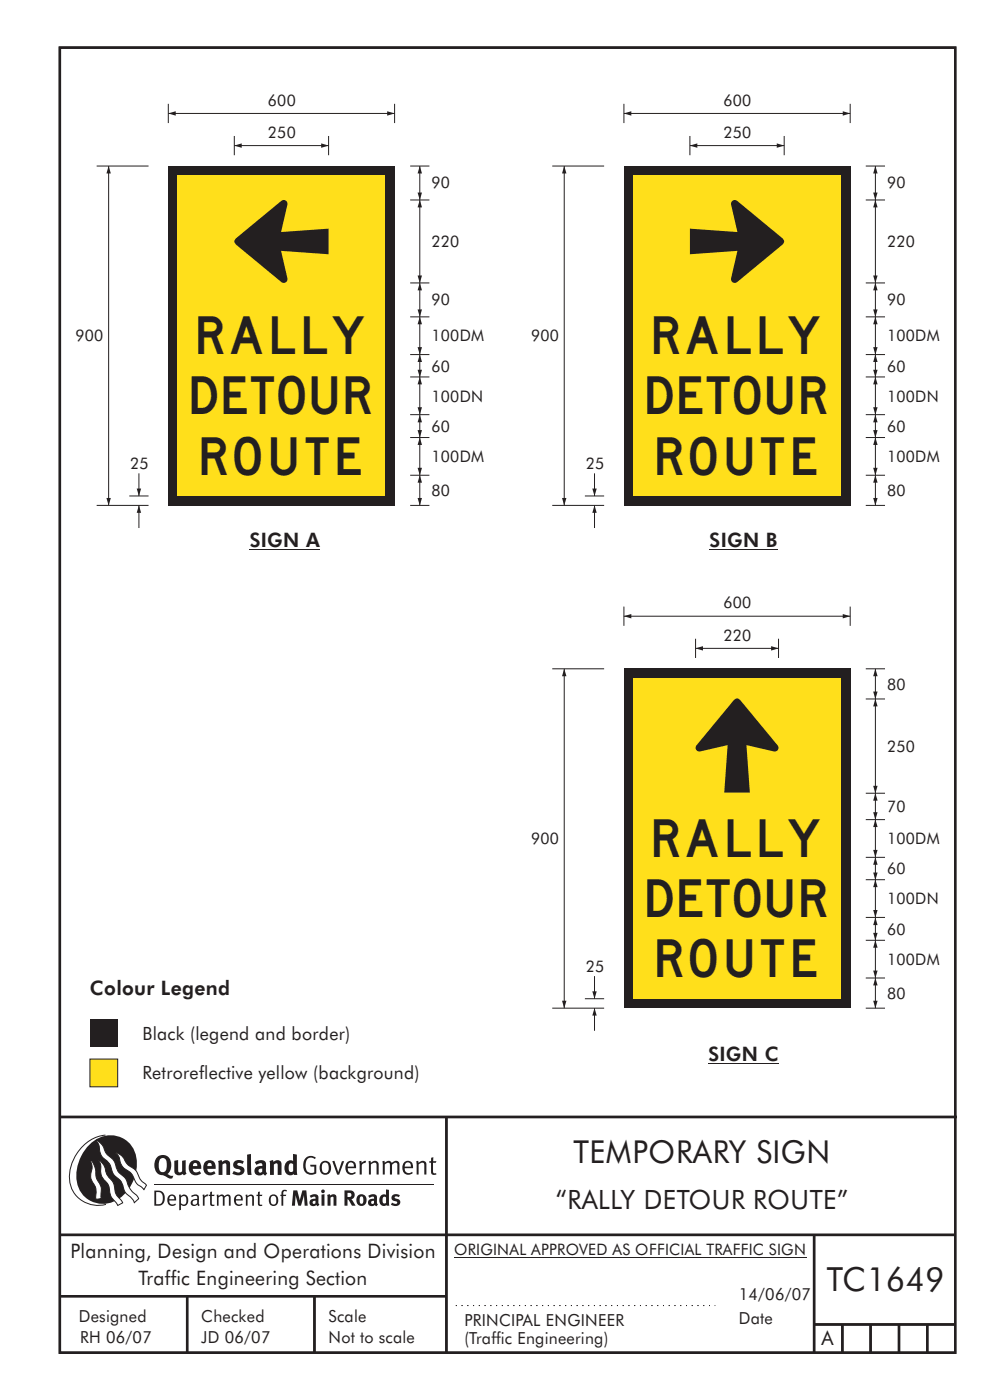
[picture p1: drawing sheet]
<svg xmlns="http://www.w3.org/2000/svg" width="210mm" height="297mm" viewBox="0 0 210 297" stroke-linecap="round" stroke-linejoin="round" font-family="sans-serif">
<g fill="none" stroke="#231f20" stroke-width=".51">
<path d="M12.7 10.1h189.9v276.9h-189.9zM12.7 237h190.3M94.7 236.9v50.1M12.7 262h190M12.7 275h82M39.7 275v12M66.7 275v12M172.7 262v25M172.7 281h30M178.7 281v6M184.7 281v6M190.7 281v6"/>
<path d="M196.7 281v6"/>
</g>
<path d="M96.7 277h55" fill="none" stroke="#231f20" stroke-width=".21" stroke-dasharray=".2 1" stroke-linecap="butt"/>
<g fill="#231f20">
<path d="M64.9 245.6a1.61 1.61 0 0 1 2.1 0l-.2 .3a1.17 1.17 0 0 0-1.4-.2 1.17 1.17 0 0 0-.6 1.3 1.42 1.42 0 0 0 1.2 1.9l.7-.2v-1.2h-.8l-.1-.4h1.3v1.8a1.82 1.82 0 0 1-2.2 0 1.82 1.82 0 0 1-.6-2.1l.2-.7z" fill-rule="evenodd"/>
<path d="M68.2 246.5a1.77 1.77 0 0 0 .4 2.7 1.39 1.39 0 0 0 1.4-.5 1.39 1.39 0 0 0 .2-1.5 1.19 1.19 0 0 0-2-.7zM68.5 246.8a.83 .83 0 0 1 1 .1 .83 .83 0 0 1 .2 .9 .75 .75 0 0 1-.6 1.1 .75 .75 0 0 1-.8-.8v-1z" fill-rule="evenodd"/>
<path d="M70.5 246.4l.4-.1 .8 2.4 .8-2.3h.5l-1.1 2.8h-.4z" fill-rule="evenodd"/>
<path d="M73.6 246.7a1.74 1.74 0 0 0 .5 2.5h.9l.5-.3-.2-.3a.89 .89 0 0 1-1.1 .2 .89 .89 0 0 1-.4-1h1.7a1.15 1.15 0 0 0-.4-1.3 1.15 1.15 0 0 0-1.5 .2zM74 246.8a.67 .67 0 0 1 .8-.1 .67 .67 0 0 1 .3 .8h-1.3z" fill-rule="evenodd"/>
<path d="M76.2 246.4l.4-.1 .1 .4 .5-.4h.5l-.2 .5a.61 .61 0 0 0-.8 .6v1.8h-.4z" fill-rule="evenodd"/>
<path d="M78.1 246.4l.5-.1 .1 .4a.89 .89 0 0 1 .9-.4 .89 .89 0 0 1 .7 .7v2.2h-.4v-2.2l-.1-.2-.3-.1-.8 .4v2.1h-.4z" fill-rule="evenodd"/>
<path d="M81.1 246.4l.4-.1 .1 .4a.83 .83 0 0 1 .8-.4 .83 .83 0 0 1 .7 .5 .86 .86 0 0 1 .9-.5 .86 .86 0 0 1 .7 .7v2.2h-.4l-.1-2.3a.5 .5 0 0 0-.8 0l-.2 .2v2.1h-.5v-2.2l-.4-.3-.7 .4v2.1h-.4z" fill-rule="evenodd"/>
<path d="M85.7 246.7a1.74 1.74 0 0 0 .5 2.5h.9l.5-.3-.2-.3a.89 .89 0 0 1-1.1 .2 .89 .89 0 0 1-.4-1h1.7a1.15 1.15 0 0 0-.5-1.3 1.15 1.15 0 0 0-1.4 .2zM86 246.8a.67 .67 0 0 1 .9-.1 .67 .67 0 0 1 .3 .8h-1.3z" fill-rule="evenodd"/>
<path d="M88.3 246.4l.4-.1 .1 .4a.89 .89 0 0 1 .9-.4 .89 .89 0 0 1 .8 .7v2.2h-.5v-2.2l-.1-.2-.3-.1-.8 .4v2.1h-.4z" fill-rule="evenodd"/>
<path d="M91.5 245.6l.4-.1v.9h.7l-.2 .3h-.5v2.1l.1 .1h.5l.1 .3a.71 .71 0 0 1-1.2-.6v-1.9h-.3v-.3h.3z" fill-rule="evenodd"/>
<path d="M37 246.3l.8-.2v2a.46 .46 0 0 0 .2 .6 .46 .46 0 0 0 .6-.2v-2.2l.8-.2v2.4l.2 .5-.6 .4-.2-.3a1.03 1.03 0 0 1-1.2 .2 1.03 1.03 0 0 1-.6-1.1z" fill-rule="evenodd"/>
<path d="M40.4 246.6a1.64 1.64 0 0 0 0 2.2 1.64 1.64 0 0 0 2.3 .1l-.4-.4a.78 .78 0 0 1-.9 .3 .78 .78 0 0 1-.5-.8h1.8a1.37 1.37 0 0 0-.6-1.7 1.37 1.37 0 0 0-1.7 .3zM41.1 246.9a.48 .48 0 0 1 .6-.1 .48 .48 0 0 1 .2 .6h-1z" fill-rule="evenodd"/>
<path d="M43.5 246.6a1.65 1.65 0 0 0-.2 1.9 1.65 1.65 0 0 0 1.9 .8l.5-.4-.3-.4a.78 .78 0 0 1-.9 .3 .78 .78 0 0 1-.5-.8h1.8a1.37 1.37 0 0 0-.6-1.7 1.37 1.37 0 0 0-1.7 .3zM44.1 246.9a.48 .48 0 0 1 .6-.1 .48 .48 0 0 1 .2 .6h-.9z" fill-rule="evenodd"/>
<path d="M46.3 246.3l.7-.2 .1 .4a.95 .95 0 0 1 1-.3 .95 .95 0 0 1 .7 .8v2.3h-.8v-2.3l-.3-.2-.5 .3v2.2h-.8z" fill-rule="evenodd"/>
<path d="M49.7 246.5a1.73 1.73 0 0 1 2-.1l-.2 .5-.6-.2a.42 .42 0 0 0-.6 .3l.2 .3a1.23 1.23 0 0 1 1.4 1 1.47 1.47 0 0 1-2.3 .9l-.3-.2 .3-.6 .7 .3a.47 .47 0 0 0 .7-.3 .87 .87 0 0 0-1-.5l-.4-.2-.1-.4z" fill-rule="evenodd"/>
<path d="M54.1 246.6l.3 .5 .3-.1a.62 .62 0 0 1 .9 0l.1 .4a1.21 1.21 0 0 0-1.4 .3 1.21 1.21 0 0 0-.1 1.3 1.19 1.19 0 0 0 1.6 .1l.5 .3 .4-.5-.3-.3v-1.4a.96 .96 0 0 0-1.3-1zM55 248l.6-.1v.7a.43 .43 0 0 1-.6 .1 .43 .43 0 0 1 0-.7z" fill-rule="evenodd"/>
<path d="M57.2 246.3l.7-.2 .1 .4a.95 .95 0 0 1 1-.3 .95 .95 0 0 1 .7 .8v2.3h-.8v-2.3l-.2-.2-.6 .3v2.2h-.8z" fill-rule="evenodd"/>
<path d="M62.2 244.8v1.5a1.29 1.29 0 0 0-1.4 .2 1.29 1.29 0 0 0-.5 1.3 1.24 1.24 0 0 0 .6 1.3 1.24 1.24 0 0 0 1.4 0l.1 .2h.7l-.1-4.3zM61.5 246.9l.4-.1 .3 .2v1.5l-.3 .1a.48 .48 0 0 1-.6-.4 1.52 1.52 0 0 1 .2-1.3z" fill-rule="evenodd"/>
<path d="M52.4 245l.8-.2 .2 4.5h-.8l-.1-.2z" fill-rule="evenodd"/>
</g>
<path d="M22.4 240.8a9 9 0 0 0-7.4 10.9 6.2 6.2 0 0 0 7.5 3.8M32.7 251.4h59.4" fill="none" stroke="#231f20" stroke-width=".21"/>
<path d="M19.1 242.7a5.7 5.7 0 0 1 6.5-1.4 5.7 5.7 0 0 1 3.4 5.7 8.6 8.6 0 0 1-6.2 8.3 5.7 5.7 0 0 1-6.5-7 9.9 9.9 0 0 1 2.8-5.6z" fill-rule="evenodd" fill="#231f20"/>
<path d="M24.5 244.5a3.1 3.1 0 0 1 2.3 2.2l.7 .7a3.2 3.2 0 0 1 2 2.4l.4 .6 1.2 1.1-.6 .9-.2-.3a3.5 3.5 0 0 1-1.9-2.1 3.8 3.8 0 0 0-2.1-2.2 3.5 3.5 0 0 1-1-2.2zM20.4 241.9a3.4 3.4 0 0 1 1.9 2.5l.7 .8a3.3 3.3 0 0 1 1.7 2.6 4.4 4.4 0 0 0 1.7 2l.3 .3a6.1 6.1 0 0 0 2.5 3.7l.2 .5-.9 .9a6.1 6.1 0 0 0-1.9-2.2l-.4-.8a3.6 3.6 0 0 0-1.9-2.8l-.6-1a3.6 3.6 0 0 0-1.9-2.8 3.7 3.7 0 0 1-.8-2.4zM21 246.1a3.4 3.4 0 0 1 1.5 2.7l.6 1a3.8 3.8 0 0 1 1.4 3.1l.3 .7 1.2 1.6-1 .6-.5-.8a3.2 3.2 0 0 1-1.3-2.8 4.3 4.3 0 0 0-1.4-2.2 4.7 4.7 0 0 1-.5-2.9zM19.2 246.1a5.1 5.1 0 0 1 1.2 3.7l.3 .7a3.1 3.1 0 0 1 .7 3l.1 .8-1.1 .2-.1-.8a3.5 3.5 0 0 0-.9-3.3 3.6 3.6 0 0 1 .1-2.5z" fill-rule="evenodd" fill="#fff" stroke="#231f20" stroke-width=".21"/>
<g fill="#231f20">
<path d="M33.4 245.5a2.51 2.51 0 0 0 .4 3.7l.8 .1a2.78 2.78 0 0 0 2 .7l.2-.6h-.6l-.7-.3a2.56 2.56 0 0 0 0-3.8 1.83 1.83 0 0 0-2.1 .2zM34 245.9a.87 .87 0 0 1 1 0 .87 .87 0 0 1 .4 .9v.4a1.17 1.17 0 0 1-.9 1.5l-.3-.1a2.38 2.38 0 0 1-.2-2.7z" fill-rule="evenodd"/>
<path d="M33.1 252.9v2.6a1.12 1.12 0 0 0 1.2-.3 1.12 1.12 0 0 0 .2-1.2l-.1-.5-.3-.4zM32.7 252.6h1.1a1.67 1.67 0 0 1 1.2 1.6 1.67 1.67 0 0 1-1.3 1.6h-1zM36.1 253.9l-.2 .5h1.1a.55 .55 0 0 0-.3-.6 .55 .55 0 0 0-.6 .1zM35.8 253.7a.95 .95 0 0 1 1.2-.1 .95 .95 0 0 1 .4 1.1h-1.5a.72 .72 0 0 0 .4 .8 .72 .72 0 0 0 .9-.2l.1 .3a1.15 1.15 0 0 1-1.5 0 1.15 1.15 0 0 1-.2-1.5zM38.4 254.1v1.2a.7 .7 0 0 0 .9 .1 .7 .7 0 0 0 .2-.9 .61 .61 0 0 0-.4-.7 .61 .61 0 0 0-.7 .3zM38 253.5l.3-.1 .1 .4a.95 .95 0 0 1 1.2-.2 .95 .95 0 0 1 .3 1.2 .92 .92 0 0 1-.5 .9 .92 .92 0 0 1-1-.1v1.1l-.4 .1zM40.9 254.8a.5 .5 0 0 0 .2 .8 .5 .5 0 0 0 .7-.4v-.6zM40.5 253.7a1 1 0 0 1 1.7 .3v1.4l.2 .2-.2 .3-.3-.3a.78 .78 0 0 1-1.4-.1 .78 .78 0 0 1 .8-1.1h.5a.58 .58 0 0 0-.3-.7 .58 .58 0 0 0-.7 .2zM43 253.5l.3-.1 .1 .4 .3-.3 .5-.1-.2 .4a.52 .52 0 0 0-.6 .5v1.5h-.4zM44.6 252.9l.4-.1-.1 .7h.6l-.1 .3h-.5v1.5a.35 .35 0 0 0 .6 .3v.2a.57 .57 0 0 1-.6 .1 .57 .57 0 0 1-.3-.5v-1.6h-.3v-.3h.3zM45.9 253.5l.4-.1 .1 .4 .2-.2a.64 .64 0 0 1 1 .2 .7 .7 0 0 1 .8-.4 .7 .7 0 0 1 .5 .6v1.8h-.3v-1.7l-.3-.4-.7 .4v1.7h-.3v-1.6a.38 .38 0 0 0-.3-.5 .38 .38 0 0 0-.5 .2l-.1 .2v1.7h-.4zM50.2 253.9l-.2 .5h1.1a.55 .55 0 0 0-.2-.6 .55 .55 0 0 0-.7 .1zM49.9 253.7a.95 .95 0 0 1 1.2-.1 .95 .95 0 0 1 .4 1.1h-1.5a.72 .72 0 0 0 .4 .8 .72 .72 0 0 0 .9-.2l.1 .3a1.15 1.15 0 0 1-1.5 0 1.15 1.15 0 0 1-.2-1.5zM52.1 253.5l.3-.1 .1 .4a.72 .72 0 0 1 .8-.4 .72 .72 0 0 1 .6 .6v1.8h-.4v-1.6a.45 .45 0 0 0-.3-.5 .45 .45 0 0 0-.5 .2l-.2 .2v1.7h-.3zM54.7 252.9l.4-.1v.7h.6l-.1 .3h-.5v1.5a.35 .35 0 0 0 .5 .3v.2a.57 .57 0 0 1-.6 .1 .57 .57 0 0 1-.3-.5v-1.6h-.3v-.3h.3zM57.6 253.9l-.2 .7a.65 .65 0 0 0 .3 .8 .65 .65 0 0 0 .8-.2l.1-.1a.93 .93 0 0 0-.7-1.4zM57.3 253.7a1.12 1.12 0 0 1 1.4 0 1.12 1.12 0 0 1 .3 1.5 1.01 1.01 0 0 1-1.3 .6 1.01 1.01 0 0 1-.7-1.2zM59.9 252.6l.5-.2 .5 .2-.1 .2-.4-.1-.3 .2v.6h.6l-.1 .3h-.5v2h-.4v-2h-.2v-.3h.2zM62.2 252.6l-.3 3.2h.7l.1-2.3 .6 2.3h.6l.6-2.3 .1 2.3h.7l-.3-3.2h-.9l-.5 2.1-.5-2.1zM65.7 253.7l.3 .4a.51 .51 0 0 1 .5-.3 .51 .51 0 0 1 .4 .4v.1a.88 .88 0 0 0-1.1 .4 .88 .88 0 0 0 .2 1.1 .9 .9 0 0 0 1.1-.2l.3 .3 .4-.4-.2-.2v-1.1a.87 .87 0 0 0-.5-.8 .87 .87 0 0 0-1 .1zM66.4 254.8h.5v.5l-.1 .1h-.3l-.2-.1zM68.2 253.5v2.3h.6v-2.4zM68.1 252.8a.4 .4 0 0 0 .8 0 .4 .4 0 0 0-.8 0zM69.4 253.5l.1 2.3h.6v-1.7a.33 .33 0 0 1 .4-.2 .33 .33 0 0 1 .3 .4v1.5h.6v-1.7a.75 .75 0 0 0-.6-.7 .75 .75 0 0 0-.8 .3v-.3zM73.1 252.6v3.2h.6v-1.3l.3 .2 .7 1.1h.7l-.9-1.4a.94 .94 0 0 0 .7-1 .94 .94 0 0 0-.9-.8zM73.7 253.1a.51 .51 0 0 1 .8 .1 .51 .51 0 0 1-.2 .7l-.6 .1zM75.9 253.7a1.19 1.19 0 0 0-.1 1.7 1.19 1.19 0 0 0 1.8 0 1.19 1.19 0 0 0-.1-1.6 1.19 1.19 0 0 0-1.6-.1zM76.5 253.9l.2-.1a.99 .99 0 0 1 0 1.6 1.06 1.06 0 0 1-.2-1.5zM78.1 253.7l.3 .4a.51 .51 0 0 1 .5-.3 .51 .51 0 0 1 .5 .4v.1a.88 .88 0 0 0-1.2 .4 .88 .88 0 0 0 .2 1.1 .9 .9 0 0 0 1.1-.2l.3 .3 .4-.4-.2-.2v-1.1a.87 .87 0 0 0-.5-.8 .87 .87 0 0 0-1 .1zM78.9 254.8h.4v.5l-.1 .1h-.3l-.1-.1zM81.9 252.3v1.2a1.2 1.2 0 0 0-1.4 .6 1.2 1.2 0 0 0 .2 1.4l.5 .3 .8-.1v.1h.6l-.1-3.4zM81.4 253.9l.5 .1-.1 1.2a.46 .46 0 0 1-.5 0 .46 .46 0 0 1-.1-.5zM83.3 253.6a.79 .79 0 0 0-.1 .9 .79 .79 0 0 0 .9 .4 .33 .33 0 0 1 0 .5 .33 .33 0 0 1-.5 0l-.4-.3-.3 .5a1.15 1.15 0 0 0 1.2 .3 1.15 1.15 0 0 0 .8-1 1.49 1.49 0 0 0-1.2-.8 .4 .4 0 0 1 .3-.3 .4 .4 0 0 1 .4 .1l.2 .1 .2-.4a1.47 1.47 0 0 0-1.5 0z" fill-rule="evenodd"/>
</g>
<g fill="none" stroke="#231f20" stroke-width=".51">
<path d="M12.7 10.1h189.9v276.9h-189.9zM12.7 237h190.3M94.7 236.9v50.1M12.7 262h190M12.7 275h82M39.7 275v12M66.7 275v12M172.7 262v25M172.7 281h30M178.7 281v6M184.7 281v6M190.7 281v6"/>
<path d="M196.7 281v6"/>
</g>
<path d="M96.7 277h55" fill="none" stroke="#231f20" stroke-width=".21" stroke-dasharray=".2 1" stroke-linecap="butt"/>
<path d="M19.1 216.3h5.9v5.9h-5.9z" fill-rule="evenodd" fill="#231f20"/>
<path d="M19.1 224.7h5.9v5.9h-5.9z" fill-rule="evenodd" fill="#ffdf1b" stroke="#231f20" stroke-width=".21"/>
<path d="M96.3 266.7h74.7" fill="none" stroke="#231f20" stroke-width=".21"/>
<path d="M132.3 141.9h48v72h-48z" fill-rule="evenodd" fill="#231f20"/>
<path d="M134.3 143.9h44v68h-44z" fill-rule="evenodd" fill="#ffdf1b"/>
<path d="M183.7 207.5h4M185.7 207.5v6.4" fill="none" stroke="#231f20" stroke-width=".21"/>
<g fill="#231f20">
<path d="M185.2 212.3h1l-.5 1.6z"/>
<path d="M185.7 207.5l.5 1.6h-1z"/>
</g>
<path d="M165.1 135.5v4.1" fill="none" stroke="#231f20" stroke-width=".21"/>
<path d="M155.7 148.5a.8 .8 0 0 1 1.3 0l7.9 9.6a.8 .8 0 0 1 .1 1 .8 .8 0 0 1-.8 .3l-5.9-1.3 .8 10.1h-5.5l.8-10.1-5.9 1.3a.8 .8 0 0 1-.8-.3 .8 .8 0 0 1 .1-1z" fill-rule="evenodd" fill="#231f20"/>
<path d="M147.5 135.5v4.1M183.7 199.5h4M185.7 199.5v8M183.7 213.9h4" fill="none" stroke="#231f20" stroke-width=".21"/>
<g fill="#231f20">
<path d="M185.2 205.9h1l-.5 1.6z"/>
<path d="M185.7 199.5l.5 1.6h-1z"/>
</g>
<path d="M183.7 194.6h4M183.7 186.6h4M185.7 186.6v8" fill="none" stroke="#231f20" stroke-width=".21"/>
<g fill="#231f20">
<path d="M185.2 193.1h1l-.5 1.6z"/>
<path d="M185.7 186.6l.5 1.6h-1z"/>
</g>
<path d="M185.7 194.7v4.8" fill="none" stroke="#231f20" stroke-width=".21"/>
<g fill="#231f20">
<path d="M185.2 197.9h1l-.5 1.6z"/>
<path d="M185.7 194.7l.5 1.6h-1z"/>
</g>
<path d="M183.7 173.9h4M185.7 173.9v8M183.7 181.9h4" fill="none" stroke="#231f20" stroke-width=".21"/>
<g fill="#231f20">
<path d="M185.2 180.3h1l-.5 1.6z"/>
<path d="M185.7 173.9l.5 1.6h-1z"/>
</g>
<path d="M185.7 181.9v4.8" fill="none" stroke="#231f20" stroke-width=".21"/>
<g fill="#231f20">
<path d="M185.2 185.1h1l-.5 1.6z"/>
<path d="M185.7 181.9l.5 1.6h-1z"/>
</g>
<path d="M183.7 141.9h4M185.7 141.9v6.4" fill="none" stroke="#231f20" stroke-width=".21"/>
<g fill="#231f20">
<path d="M185.2 146.7h1l-.5 1.6z"/>
<path d="M185.7 141.9l.5 1.6h-1z"/>
</g>
<path d="M183.7 148.3h4M185.7 168.3v5.6" fill="none" stroke="#231f20" stroke-width=".21"/>
<g fill="#231f20">
<path d="M185.2 172.3h1l-.5 1.6z"/>
<path d="M185.7 168.3l.5 1.6h-1z"/>
</g>
<path d="M185.7 148.3v20M183.7 168.3h4" fill="none" stroke="#231f20" stroke-width=".21"/>
<g fill="#231f20">
<path d="M185.2 166.7h1l-.5 1.6z"/>
<path d="M185.7 148.3l.5 1.6h-1z"/>
</g>
<path d="M132.3 130.7h48M180.3 128.7v4.1" fill="none" stroke="#231f20" stroke-width=".21"/>
<g fill="#231f20">
<path d="M178.8 130.3l1.6 .4-1.6 .5z"/>
<path d="M132.3 130.7l1.6-.4v.9z"/>
</g>
<path d="M132.3 128.7v4.1M147.5 137.6h17.6" fill="none" stroke="#231f20" stroke-width=".21"/>
<g fill="#231f20">
<path d="M147.5 137.6l1.6-.5v.9z"/>
<path d="M163.6 137.1l1.6 .5-1.6 .4z"/>
</g>
<path d="M124.1 211.9h4.1M126.1 213.9v4.8" fill="none" stroke="#231f20" stroke-width=".21"/>
<path d="M126.1 213.9l.5 1.6h-1z" fill="#231f20"/>
<path d="M119.7 141.9v72M117.1 213.9h11.1" fill="none" stroke="#231f20" stroke-width=".21"/>
<g fill="#231f20">
<path d="M119.2 212.3h1l-.5 1.6z"/>
<path d="M119.7 141.9l.5 1.6h-1z"/>
</g>
<path d="M126.1 207.1v4.8" fill="none" stroke="#231f20" stroke-width=".21"/>
<path d="M125.6 210.3h1l-.5 1.6z" fill="#231f20"/>
<path d="M117.1 141.9h11.1" fill="none" stroke="#231f20" stroke-width=".21"/>
<path d="M132.3 35.2h48v72h-48z" fill-rule="evenodd" fill="#231f20"/>
<path d="M134.3 37.2h44v68h-44z" fill-rule="evenodd" fill="#ffdf1b"/>
<path d="M183.7 100.8h4M185.7 100.8v6.4" fill="none" stroke="#231f20" stroke-width=".21"/>
<g fill="#231f20">
<path d="M185.2 105.7h1l-.5 1.6z"/>
<path d="M185.7 100.8l.5 1.6h-1z"/>
</g>
<path d="M166.3 28.8v4.1" fill="none" stroke="#231f20" stroke-width=".21"/>
<path d="M146.3 48.5l10.1 .7-1.3-5.8a.8 .8 0 0 1 .4-.9 .8 .8 0 0 1 .9 .1l9.6 8a.8 .8 0 0 1 0 1.3l-9.6 7.9a.8 .8 0 0 1-.9 .1 .8 .8 0 0 1-.4-.9l1.3-5.8-10.1 .7z" fill-rule="evenodd" fill="#231f20"/>
<path d="M146.3 28.8v4.1M183.7 92.8h4M185.7 92.8v8M183.7 107.2h4" fill="none" stroke="#231f20" stroke-width=".21"/>
<g fill="#231f20">
<path d="M185.2 99.3h1l-.5 1.6z"/>
<path d="M185.7 92.8l.5 1.6h-1z"/>
</g>
<path d="M183.7 80h4M185.7 80v8M183.7 88h4" fill="none" stroke="#231f20" stroke-width=".21"/>
<g fill="#231f20">
<path d="M185.2 86.4h1l-.5 1.6z"/>
<path d="M185.7 80l.5 1.6h-1z"/>
</g>
<path d="M185.7 88v4.8" fill="none" stroke="#231f20" stroke-width=".21"/>
<g fill="#231f20">
<path d="M185.2 91.3h1l-.5 1.6z"/>
<path d="M185.7 88l.5 1.6h-1z"/>
</g>
<path d="M183.7 75.2h4M183.7 67.2h4M185.7 67.2v8" fill="none" stroke="#231f20" stroke-width=".21"/>
<g fill="#231f20">
<path d="M185.2 73.7h1l-.5 1.6z"/>
<path d="M185.7 67.2l.5 1.6h-1z"/>
</g>
<path d="M185.7 75.2v4.8" fill="none" stroke="#231f20" stroke-width=".21"/>
<g fill="#231f20">
<path d="M185.2 78.5h1l-.5 1.6z"/>
<path d="M185.7 75.2l.5 1.6h-1z"/>
</g>
<path d="M183.7 35.2h4M185.7 35.2v7.2" fill="none" stroke="#231f20" stroke-width=".21"/>
<g fill="#231f20">
<path d="M185.2 40.9h1l-.5 1.6z"/>
<path d="M185.7 35.2l.5 1.6h-1z"/>
</g>
<path d="M183.7 42.4h4M185.7 60v7.2" fill="none" stroke="#231f20" stroke-width=".21"/>
<g fill="#231f20">
<path d="M185.2 65.7h1l-.5 1.6z"/>
<path d="M185.7 60l.5 1.6h-1z"/>
</g>
<path d="M185.7 42.4v17.6M183.7 60h4" fill="none" stroke="#231f20" stroke-width=".21"/>
<g fill="#231f20">
<path d="M185.2 58.5h1l-.5 1.6z"/>
<path d="M185.7 42.4l.5 1.6h-1z"/>
</g>
<path d="M132.3 24.1h48M180.3 22v4.1" fill="none" stroke="#231f20" stroke-width=".21"/>
<g fill="#231f20">
<path d="M178.8 23.6l1.6 .5-1.6 .4z"/>
<path d="M132.3 24.1l1.6-.5v.9z"/>
</g>
<path d="M132.3 22v4.1M146.3 30.9h20" fill="none" stroke="#231f20" stroke-width=".21"/>
<g fill="#231f20">
<path d="M146.3 30.9l1.6-.5v1z"/>
<path d="M164.8 30.4l1.6 .5-1.6 .5z"/>
</g>
<path d="M124.1 105.2h4.1M126.1 107.2v4.8" fill="none" stroke="#231f20" stroke-width=".21"/>
<path d="M126.1 107.2l.5 1.6h-1z" fill="#231f20"/>
<path d="M119.7 35.2v72M117.1 107.2h11.1" fill="none" stroke="#231f20" stroke-width=".21"/>
<g fill="#231f20">
<path d="M119.2 105.7h1l-.5 1.6z"/>
<path d="M119.7 35.2l.5 1.6h-1z"/>
</g>
<path d="M126.1 100.4v4.8" fill="none" stroke="#231f20" stroke-width=".21"/>
<path d="M125.6 103.7h1l-.5 1.6z" fill="#231f20"/>
<path d="M117.1 35.2h11.1" fill="none" stroke="#231f20" stroke-width=".21"/>
<path d="M35.7 35.2h48v72h-48z" fill-rule="evenodd" fill="#231f20"/>
<path d="M37.7 37.2h44v68h-44z" fill-rule="evenodd" fill="#ffdf1b"/>
<path d="M87 100.8h4.1M89.1 100.8v6.4" fill="none" stroke="#231f20" stroke-width=".21"/>
<g fill="#231f20">
<path d="M88.6 105.7h.9l-.4 1.6z"/>
<path d="M89.1 100.8l.4 1.6h-.9z"/>
</g>
<path d="M69.7 28.8v4.1" fill="none" stroke="#231f20" stroke-width=".21"/>
<path d="M50 50.6l9.7-8a.8 .8 0 0 1 .9-.1 .8 .8 0 0 1 .4 .9l-1.4 5.8 10.1-.7v5.4l-10.1-.7 1.4 5.8a.8 .8 0 0 1-.4 .9 .8 .8 0 0 1-.9-.1l-9.7-7.9a.8 .8 0 0 1 0-1.3z" fill-rule="evenodd" fill="#231f20"/>
<path d="M49.7 28.8v4.1M87 92.8h4.1M89.1 92.8v8M87 107.2h4.1" fill="none" stroke="#231f20" stroke-width=".21"/>
<g fill="#231f20">
<path d="M88.6 99.3h.9l-.4 1.6z"/>
<path d="M89.1 92.8l.4 1.6h-.9z"/>
</g>
<path d="M87 80h4.1M89.1 80v8M87 88h4.1" fill="none" stroke="#231f20" stroke-width=".21"/>
<g fill="#231f20">
<path d="M88.6 86.4h.9l-.4 1.6z"/>
<path d="M89.1 80l.4 1.6h-.9z"/>
</g>
<path d="M89.1 88v4.8" fill="none" stroke="#231f20" stroke-width=".21"/>
<g fill="#231f20">
<path d="M88.6 91.3h.9l-.4 1.6z"/>
<path d="M89.1 88l.4 1.6h-.9z"/>
</g>
<path d="M87 75.2h4.1M87 67.2h4.1M89.1 67.2v8" fill="none" stroke="#231f20" stroke-width=".21"/>
<g fill="#231f20">
<path d="M88.6 73.7h.9l-.4 1.6z"/>
<path d="M89.1 67.2l.4 1.6h-.9z"/>
</g>
<path d="M89.1 75.2v4.8" fill="none" stroke="#231f20" stroke-width=".21"/>
<g fill="#231f20">
<path d="M88.6 78.5h.9l-.4 1.6z"/>
<path d="M89.1 75.2l.4 1.6h-.9z"/>
</g>
<path d="M87 35.2h4.1M89.1 35.2v7.2" fill="none" stroke="#231f20" stroke-width=".21"/>
<g fill="#231f20">
<path d="M88.6 40.9h.9l-.4 1.6z"/>
<path d="M89.1 35.2l.4 1.6h-.9z"/>
</g>
<path d="M87 42.4h4.1M89.1 60v7.2" fill="none" stroke="#231f20" stroke-width=".21"/>
<g fill="#231f20">
<path d="M88.6 65.7h.9l-.4 1.6z"/>
<path d="M89.1 60l.4 1.6h-.9z"/>
</g>
<path d="M89.1 42.4v17.6M87 60h4.1" fill="none" stroke="#231f20" stroke-width=".21"/>
<g fill="#231f20">
<path d="M88.6 58.5h.9l-.4 1.6z"/>
<path d="M89.1 42.4l.4 1.6h-.9z"/>
</g>
<path d="M35.7 24.1h48M83.7 22v4.1" fill="none" stroke="#231f20" stroke-width=".21"/>
<g fill="#231f20">
<path d="M82.1 23.6l1.6 .5-1.6 .4z"/>
<path d="M35.7 24.1l1.6-.5v.9z"/>
</g>
<path d="M35.7 22v4.1M49.7 30.9h20" fill="none" stroke="#231f20" stroke-width=".21"/>
<g fill="#231f20">
<path d="M49.7 30.9l1.6-.5v1z"/>
<path d="M68.1 30.4l1.6 .5-1.6 .5z"/>
</g>
<path d="M27.4 105.2h4.1M29.5 107.2v4.8" fill="none" stroke="#231f20" stroke-width=".21"/>
<path d="M29.5 107.2l.4 1.6h-.9z" fill="#231f20"/>
<path d="M23 35.2v72M20.5 107.2h11" fill="none" stroke="#231f20" stroke-width=".21"/>
<g fill="#231f20">
<path d="M22.6 105.7h.9l-.5 1.6z"/>
<path d="M23 35.2l.5 1.6h-.9z"/>
</g>
<path d="M29.5 100.4v4.8" fill="none" stroke="#231f20" stroke-width=".21"/>
<path d="M29 103.7h.9l-.4 1.6z" fill="#231f20"/>
<path d="M20.5 35.2h11M53 116.6h14.9M150.5 116.6h14.5M150.3 225.6h15" fill="none" stroke="#231f20" stroke-width=".21"/>
<g font-size="8" fill="#231f20">
<text x="42.1" y="75.1">RALLY</text>
<text x="138.7" y="75.1">RALLY</text>
<text x="40.7" y="87.8">DETOUR</text>
<text x="137.3" y="87.8">DETOUR</text>
<text x="42.8" y="100.7">ROUTE</text>
<text x="139.5" y="100.7">ROUTE</text>
<text x="138.7" y="181.7">RALLY</text>
<text x="137.3" y="194.5">DETOUR</text>
<text x="139.5" y="207.4">ROUTE</text>
</g>
<text font-size="7.1" fill="#231f20" x="175.4" y="274">TC1649</text>
<text font-size="6.7" fill="#231f20" x="121.6" y="246.8">TEMPORARY SIGN</text>
<text font-size="5.6" fill="#231f20" x="117.9" y="256.4">“RALLY DETOUR ROUTE”</text>
<g font-size="4.2" fill="#231f20">
<text x="53" y="116.1">SIGN A</text>
<text x="150.5" y="116.1">SIGN B</text>
<text x="19.1" y="211.1">Colour Legend</text>
<text x="150.3" y="225.1">SIGN C</text>
<text x="14.9" y="267">Planning, Design and Operations Division</text>
<text x="29.4" y="272.6">Traffic Engineering Section</text>
<text x="174.3" y="285.4">A</text>
</g>
<g font-size="3.9" fill="#231f20">
<text x="30.2" y="220.7">Black (legend and border)</text>
<text x="30.2" y="228.9">Retroreflective yellow (background)</text>
</g>
<g font-size="3.5" fill="#231f20">
<text x="156.7" y="275.9">14/06/07</text>
<text x="16.7" y="280.4">Designed</text>
<text x="42.7" y="280.4">Checked</text>
<text x="69.7" y="280.4">Scale</text>
<text x="98.5" y="281.4">PRINCIPAL ENGINEER</text>
<text x="156.7" y="281">Date</text>
<text x="17" y="284.8">RH 06/07</text>
<text x="42.7" y="284.8">JD 06/07</text>
<text x="69.7" y="285">Not to scale</text>
<text x="98.5" y="285.1">(Traffic Engineering)</text>
</g>
<g font-size="3.4" fill="#231f20">
<text x="56.8" y="22.4">600</text>
<text x="153.5" y="22.4">600</text>
<text x="56.8" y="29.2">250</text>
<text x="153.5" y="29.2">250</text>
<text x="91.5" y="40">90</text>
<text x="188.2" y="40">90</text>
<text x="91.5" y="52.4">220</text>
<text x="188.2" y="52.4">220</text>
<text x="91.5" y="64.8">90</text>
<text x="188.2" y="64.8">90</text>
<text x="16" y="72.4">900</text>
<text x="91.5" y="72.4">100DM</text>
<text x="112.6" y="72.4">900</text>
<text x="188.2" y="72.4">100DM</text>
<text x="91.5" y="78.9">60</text>
<text x="188.2" y="78.9">60</text>
<text x="91.5" y="85.2">100DN</text>
<text x="188.2" y="85.2">100DN</text>
<text x="91.5" y="91.7">60</text>
<text x="188.2" y="91.7">60</text>
<text x="27.6" y="99.6">25</text>
<text x="91.5" y="98">100DM</text>
<text x="124.3" y="99.6">25</text>
<text x="188.2" y="98">100DM</text>
<text x="91.5" y="105.2">80</text>
<text x="188.2" y="105.2">80</text>
<text x="153.5" y="129.1">600</text>
<text x="153.5" y="135.9">220</text>
<text x="188.2" y="146.3">80</text>
<text x="188.2" y="159.5">250</text>
<text x="188.2" y="172.3">70</text>
<text x="112.6" y="179.1">900</text>
<text x="188.2" y="179.1">100DM</text>
<text x="188.2" y="185.5">60</text>
<text x="188.2" y="191.9">100DN</text>
<text x="188.2" y="198.3">60</text>
<text x="124.3" y="206.3">25</text>
<text x="188.2" y="204.7">100DM</text>
<text x="188.2" y="211.9">80</text>
<text x="96.3" y="266.3">ORIGINAL APPROVED AS OFFICIAL TRAFFIC SIGN</text>
</g>
</svg>
